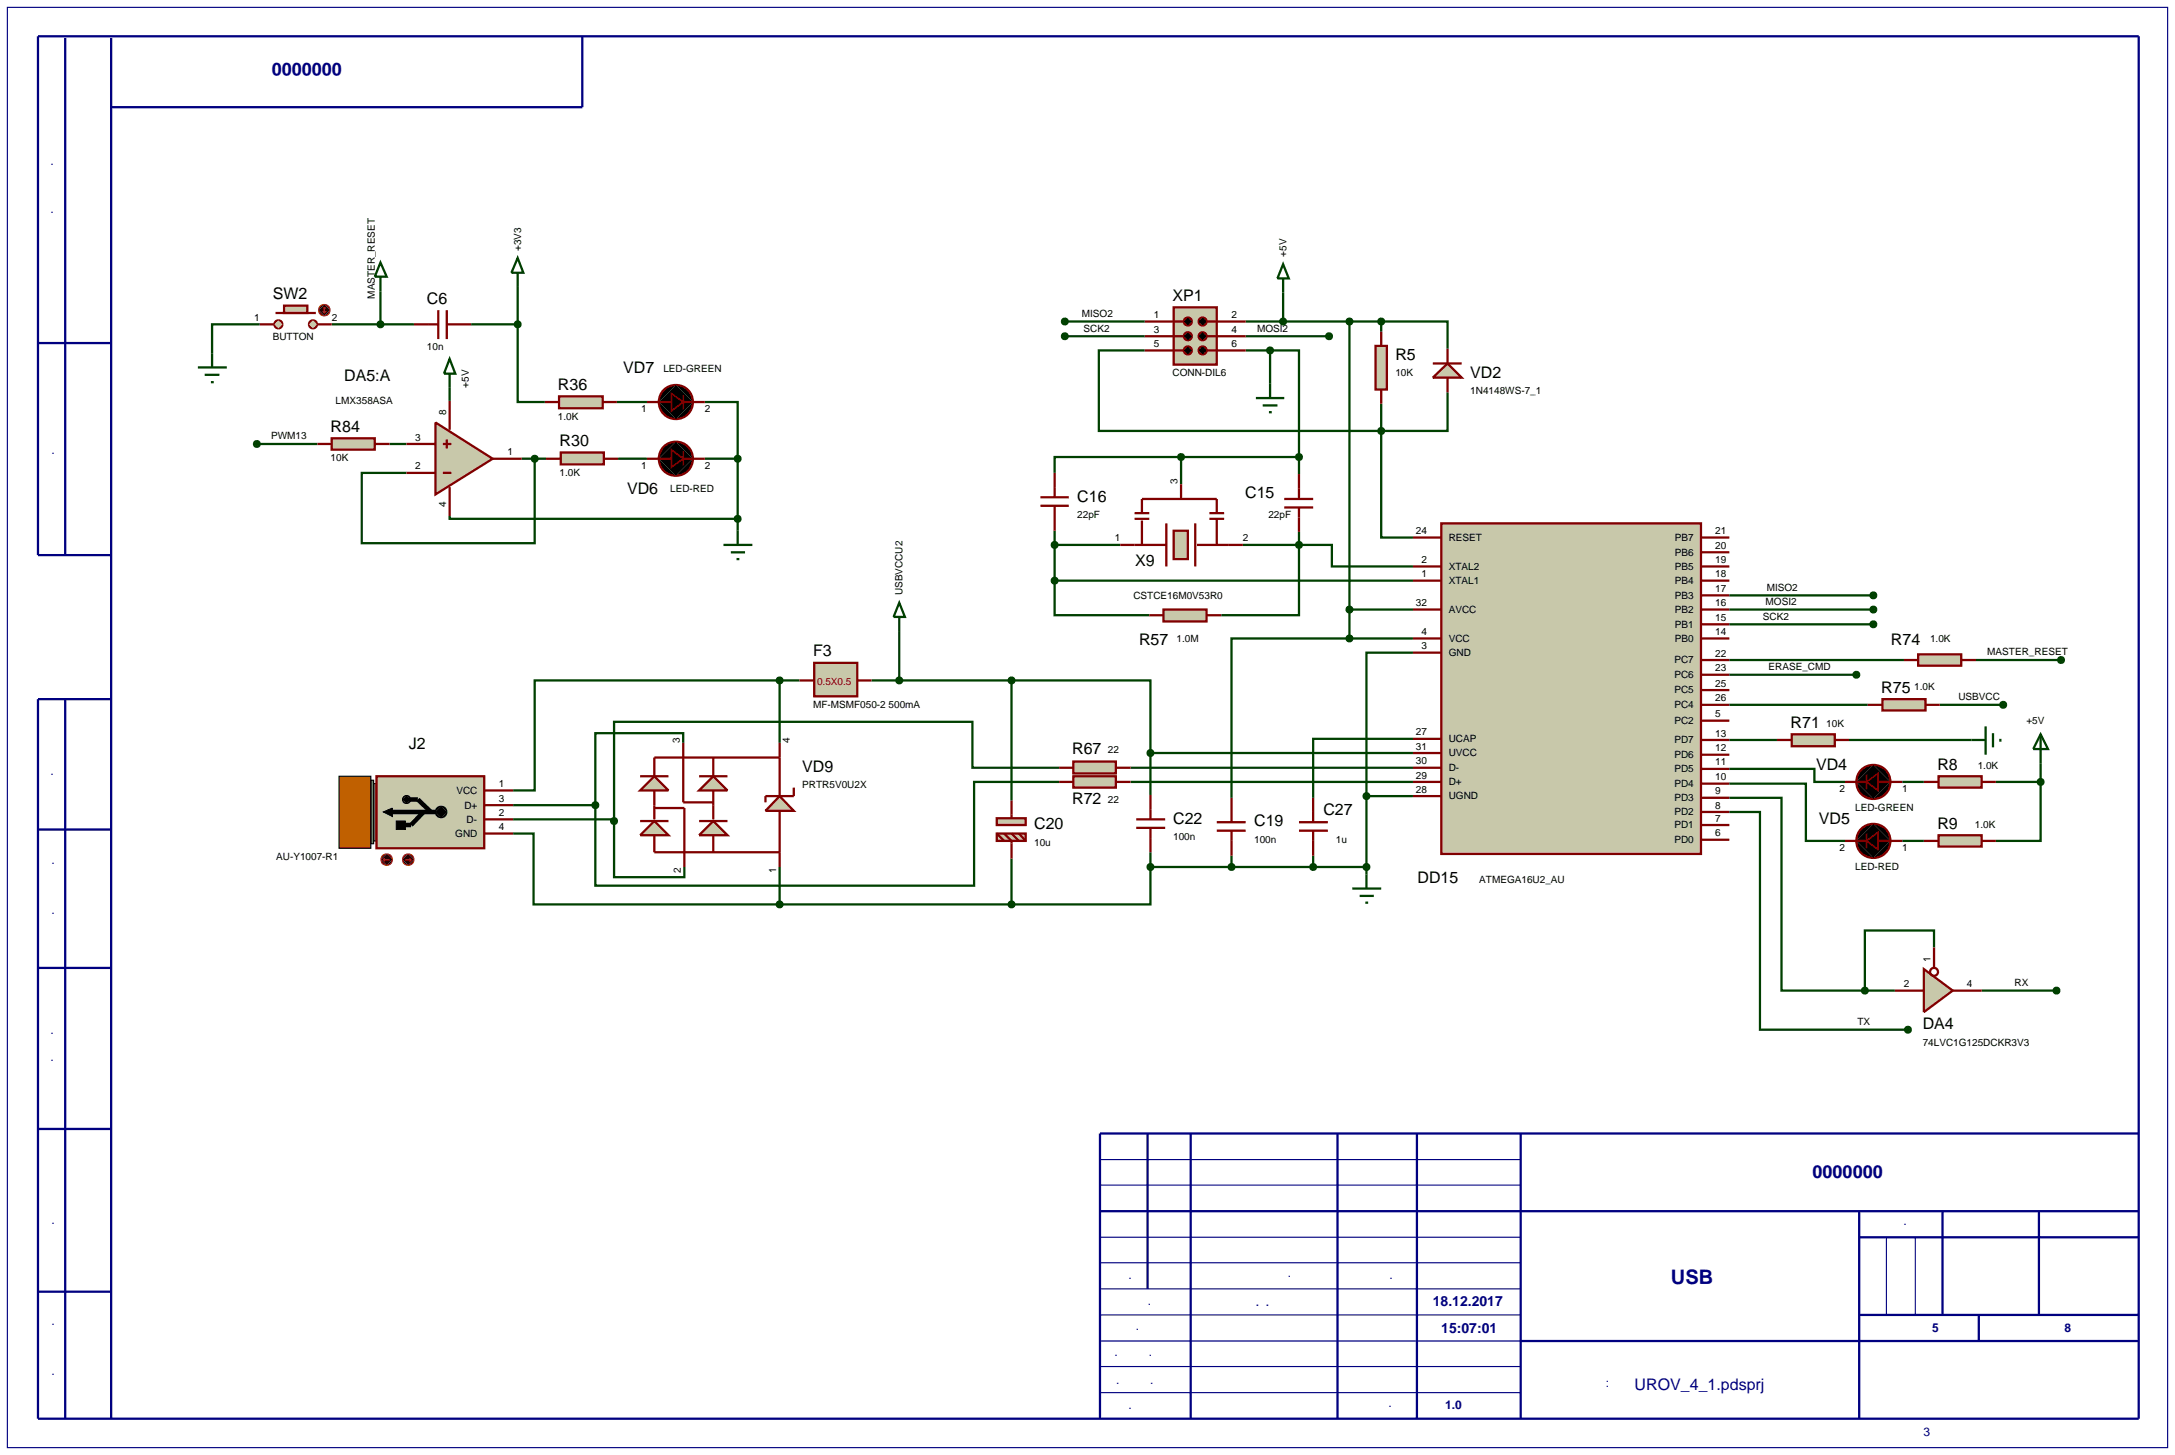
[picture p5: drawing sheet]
<svg xmlns="http://www.w3.org/2000/svg" width="384mm" height="257mm" viewBox="0 0 384 257" stroke-linecap="round" stroke-linejoin="round" font-family="sans-serif">
<path d="M1.3 1.3h381v254h-381zM194 218.2h74.2M194 209h74.2M194 204.5h74.2M332.7 218.2v13.7M337.8 218.2v13.7M194 222.7h74.2M194 231.9h74.2M194 236.5h74.2M194 227.3h74.2M194 241h74.2M194 245.6h74.2" fill="none" stroke="#000080" stroke-width=".2"/>
<g fill="none" stroke="#000080" stroke-width=".4">
<path d="M11.5 6.7v91.2M19.6 6.7v243.5M102.7 6.4v12.5h-83.1M6.7 60.5h12.9M19.6 97.9h-12.9v-91.5h370.5v243.8h-370.5v-126.9h12.9M11.5 123.3v126.9M6.7 146.3h12.9M6.7 170.7h12.9M6.7 199.1h12.9M202.4 199.9v27.4M210 199.9v50.3M235.9 199.9v50.3"/>
<path d="M249.9 199.9v50.3M268.2 199.9v50.3M377.2 199.9h-183.2v50.3M194 213.6h183.2M327.9 213.6v36.6M327.9 218.2h49.3M342.6 213.6v18.3M359.6 213.6v18.3M6.7 227.8h12.9M268.2 236.5h109M327.9 231.9h49.3M349 231.9v4.6"/>
</g>
<g fill="none" stroke="#004000" stroke-width=".4">
<path d="M45.8 57.2h-8.4v5.1M58.5 57.2h14.5M67.1 51.4v5.8M83.1 57.2h8.2M91.3 57.2v13.7h4.8M91.3 50.6v6.6M187.8 56.7h14.1M187.8 59.3h14.1M219.7 56.7h23.9M219.7 59.3h14.7M226.3 51.6v5.1M238 56.7v55.9"/>
<path d="M243.6 56.7h11.7v4.8M243.6 56.7v1.8M45.3 78.3h10.7M68.7 78.3h3M79.3 68.4v2.3M108.8 70.9h5.3M124.3 70.9h5.8v10M201.9 61.8h-8.1v14.2h49.8M219.7 61.8h4.3M224 61.8h5.1v18.8M224 61.8v5.8M243.6 76v18.8h5.6"/>
<path d="M243.6 71.2v4.8M255.3 69.2v6.8h-11.7M79.3 91v.5h50.8M92 80.9h4.3M94.3 80.9v14.9h-30.5v-12.4h7.9M109 80.9h5.1M124.3 80.9h5.8M130.1 80.9v12.7M186 96.1h11.6M186 93.6v8.8M208.3 80.6h-22.3v2.8M208.3 80.6h20.8"/>
<path d="M208.3 80.6v4.8M219.2 96.1h9.9M229.1 96.1v12.4h-13.7M229.1 96.1h5.8v3.8h14.3M229.1 80.6v3M229.1 93.8v2.3M137.5 120h-43.2v19.4h-3.8M137.5 120h3.5M137.5 120v11M153.7 120h24.7M158.6 111.3v8.7M178.4 120h24.5v12.8"/>
<path d="M178.4 120v21.2M186 102.4v6.1h16.7M186 102.4h63.2M238 112.6h-20.8v28.1M238 107.5h11.2M238 112.6h11.2M249.2 115.1h-8.2v25.3M305 116.4h30.8M305 119h22.4M305 105h25.4M305 107.5h25.4M305 110.1h25.4"/>
<path d="M348.5 116.4h15M120.5 131v-1.7h-15.5v12.7M186.8 135.4h-15.3v-8.1h-63.2v17.5M186.8 137.9h-15v18.3h-66.8v-14.2M199.4 137.9h49.8M199.4 135.4h49.8M202.9 132.8v7.4M202.9 132.8h46.3M249.2 130.3h-17.6v10.4M305 135.6h15v2.3h5.4M305 138.2h13.5v10.1h6.9M305 124.3h24.4"/>
<path d="M305 130.5h8.4M326.1 130.5h21.6M335.5 137.9h3.8M342.1 124.3h11.2M352 137.9h7.9M359.9 137.9v10.4h-7.9M359.9 134.6v3.3M90.5 147h3.6v12.5h43.4M90.5 144.5h17.3v.3h.5M90.5 142h14.5M108.3 144.8v9.9h12.4v-1.8M137.5 152.9v6.6"/>
<path d="M137.5 159.5h40.9M178.4 151.4v8.1M202.9 152.9v6.6h-24.5M202.9 152.9h38.1M202.9 150.3v2.6M217.2 150.9v2M231.6 150.9v2M241 140.4v13.8M241 140.4h8.2M305 140.7h9.2v34h14.7M305 143.2h5.4v38.4h26.1M335.5 148.3h3.8"/>
<path d="M328.9 174.7h5.3M341.1 167.1v-3h-12.2v10.6M349.5 174.7h13.2"/>
</g>
<g fill="#c8c8aa" stroke="#800000" stroke-width=".4">
<path d="M54.7 56.7l.5-.2-.7 .7zM55.2 56.5a.68 .68 0 0 1 .7 .7zM55.2 57.9l.7-.7a.68 .68 0 0 1-.7 .7zM54.5 57.2l.7 .7a.68 .68 0 0 1-.7-.7z"/>
<path d="M48.6 56.7l.5-.2-.7 .7zM49.1 56.5a.68 .68 0 0 1 .7 .7zM49.8 57.2a.68 .68 0 0 1-.7 .7zM48.4 57.2l.7 .7a.68 .68 0 0 1-.7-.7z"/>
</g>
<g fill="#c8c8aa">
<path d="M55.2 56.5l.7 .7-.7 .7-.7-.7z"/>
<path d="M49.1 56.5l.7 .7-.7 .7-.7-.7z"/>
</g>
<path d="M48.6 55.2h7.1" fill="none" stroke="#800000" stroke-width=".4"/>
<path d="M50.1 53.9h4.1v1.3h-4.1z" fill="#c8c8aa" stroke="#800000" stroke-width=".4"/>
<path d="M45.8 57.2h2.5M56 57.2h2.5" fill="none" stroke="#800000" stroke-width=".4"/>
<path d="M56.5 54l.7-.3-1 1zM57.2 53.7a.94 .94 0 0 1 1 1zM58.2 54.7a.94 .94 0 0 1-1 1zM56.2 54.7l1 1a.94 .94 0 0 1-1-1z" fill="#400000" stroke="#f00" stroke-width=".2"/>
<path d="M57.2 53.7l1 1-1 1-1-1z" fill="#400000"/>
<path d="M57 54.9l.2 .3M57.2 54.2v1M57.2 54.2l-.2 .2M57.2 54.2l.3 .2M57.5 54.9l-.3 .3" fill="none" stroke="#f00" stroke-width=".2"/>
<path d="M67.1 46.3l1.1 2.5h-2.1zM67.1 48.8v2.6" fill="none" stroke="#004000" stroke-width=".4"/>
<path d="M73 57.2h4.3M77.3 54.7v5.1M78.8 54.7v5.1M78.8 57.2h4.3" fill="none" stroke="#800000" stroke-width=".4"/>
<path d="M98.9 79.8h7.6v2.1h-7.6z" fill="#c8c8aa" stroke="#800000" stroke-width=".4"/>
<path d="M96.3 80.9h2.6M106.5 80.9h2.5" fill="none" stroke="#800000" stroke-width=".4"/>
<path d="M98.6 69.9h7.7v2.1h-7.7z" fill="#c8c8aa" stroke="#800000" stroke-width=".4"/>
<path d="M96.1 70.9h2.5M106.3 70.9h2.5M114.1 70.9h4.3M120.5 70.9h3.8M114.1 80.9h4.3M120.5 80.9h3.8" fill="none" stroke="#800000" stroke-width=".4"/>
<path d="M127.6 96.1h5.1M128.9 97.4h2.5M129.9 98.6h.5M130.1 93.6v2.5" fill="none" stroke="#004000" stroke-width=".4"/>
<g fill="#000" stroke="#800000" stroke-width=".4">
<path d="M116.8 69a2.97 2.97 0 0 1 2.4-1.1l-3 3 .1-.7zM119.2 67.9a2.95 2.95 0 0 1 3 3zM119.2 73.9l3-3a2.95 2.95 0 0 1-3 3zM116.2 70.9l3 3a2.95 2.95 0 0 1-3-3z"/>
<path d="M116.8 79a2.97 2.97 0 0 1 2.4-1.1l-3 3 .1-.7zM119.2 77.9a2.95 2.95 0 0 1 3 3zM122.2 80.9a2.95 2.95 0 0 1-3 3zM116.2 80.9l3 3a2.95 2.95 0 0 1-3-3z"/>
</g>
<path d="M116.2 70.9l3-3 3 3-3 3zM116.2 80.9l3-3 3 3-3 3z" fill="#000"/>
<path d="M120.5 69.7v2.5M120.5 79.6v2.5" fill="none" stroke="#800000" stroke-width=".3"/>
<path d="M118.4 69.4l2.1 1.5-2.1 1.6zM118.4 79.3l2.1 1.6-2.1 1.5z" fill="#000" stroke="#800000" stroke-width=".3"/>
<path d="M129.8 80.5l.3-.1-.5 .5zM130.1 80.4l.3 .1 .2 .4zM130.1 81.4l.5-.5-.2 .4zM129.6 80.9l.5 .5-.4-.2z" fill="#004000" stroke="#004000" stroke-width=".4"/>
<path d="M130.1 80.4l.5 .5-.5 .5-.5-.5z" fill="#004000"/>
<path d="M91.3 45.5l1 2.6h-2.1zM91.3 48.1v2.5" fill="none" stroke="#004000" stroke-width=".4"/>
<path d="M91 56.8l.3-.1-.5 .5zM91.3 56.7l.3 .1 .2 .4zM91.8 57.2l-.2 .4-.3 .1zM90.8 57.2l.5 .5-.4-.2z" fill="#004000" stroke="#004000" stroke-width=".4"/>
<path d="M91.3 56.7l.5 .5-.5 .5-.5-.5z" fill="#004000"/>
<path d="M58.5 77.3h7.6v2h-7.6z" fill="#c8c8aa" stroke="#800000" stroke-width=".4"/>
<path d="M56 78.3h2.5M66.1 78.3h2.6" fill="none" stroke="#800000" stroke-width=".4"/>
<path d="M45 77.9l.3-.1-.5 .5zM45.3 77.8l.4 .2 .1 .3zM45.3 78.8l.5-.5-.2 .4zM44.8 78.3l.5 .5-.4-.2z" fill="#004000" stroke="#004000" stroke-width=".4"/>
<path d="M45.3 77.8l.5 .5-.5 .5-.5-.5z" fill="#004000"/>
<path d="M200.4 146h5.1M200.4 144.5h5.1M202.9 140.2v4.3M202.9 146v4.3" fill="none" stroke="#800000" stroke-width=".4"/>
<path d="M207 54.2h7.6v10.1h-7.6z" fill="#c8c8aa" stroke="#800000" stroke-width=".4"/>
<path d="M201.9 56.7h6.9M201.9 59.3h6.9M212.8 56.7h6.9M212.8 59.3h6.9M201.9 61.8h6.9M212.8 61.8h6.9" fill="none" stroke="#800000" stroke-width=".4"/>
<g fill="#000" stroke="#800000" stroke-width=".4">
<path d="M209 56.2l.5-.2-.7 .7zM209.5 56a.68 .68 0 0 1 .7 .7zM209.5 57.4l.7-.7a.68 .68 0 0 1-.7 .7zM208.8 56.7l.7 .7a.68 .68 0 0 1-.7-.7z"/>
<path d="M209 58.8l.5-.2-.7 .7zM209.5 58.6a.68 .68 0 0 1 .7 .7zM209.5 60l.7-.7a.68 .68 0 0 1-.7 .7zM208.8 59.3l.7 .7a.68 .68 0 0 1-.7-.7z"/>
<path d="M211.6 56.2l.5-.2-.7 .7zM212.1 56a.68 .68 0 0 1 .7 .7zM212.8 56.7a.68 .68 0 0 1-.7 .7zM211.4 56.7l.7 .7a.68 .68 0 0 1-.7-.7z"/>
<path d="M211.6 58.8l.5-.2-.7 .7zM212.1 58.6a.68 .68 0 0 1 .7 .7zM212.8 59.3a.68 .68 0 0 1-.7 .7zM211.4 59.3l.7 .7a.68 .68 0 0 1-.7-.7z"/>
<path d="M209 61.3l.5-.2-.7 .7zM209.5 61.1a.68 .68 0 0 1 .7 .7zM209.5 62.5l.7-.7a.68 .68 0 0 1-.7 .7zM208.8 61.8l.7 .7a.68 .68 0 0 1-.7-.7z"/>
<path d="M211.6 61.3l.5-.2-.7 .7zM212.1 61.1a.68 .68 0 0 1 .7 .7zM212.1 62.5l.7-.7a.68 .68 0 0 1-.7 .7zM211.4 61.8l.7 .7a.68 .68 0 0 1-.7-.7z"/>
</g>
<path d="M209.5 56l.7 .7-.7 .7-.7-.7zM209.5 58.6l.7 .7-.7 .7-.7-.7zM211.4 56.7l.7-.7 .7 .7-.7 .7zM211.4 59.3l.7-.7 .7 .7-.7 .7zM208.8 61.8l.7-.7 .7 .7-.7 .7zM211.4 61.8l.7-.7 .7 .7-.7 .7z" fill="#000"/>
<path d="M187.5 56.3l.3-.1-.5 .5zM187.8 56.2l.3 .1 .2 .4zM188.3 56.7l-.1 .3-.4 .2zM187.3 56.7l.5 .5-.4-.2z" fill="#004000" stroke="#004000" stroke-width=".4"/>
<path d="M187.3 56.7l.5-.5 .5 .5-.5 .5z" fill="#004000"/>
<path d="M187.5 58.9l.3-.1-.5 .5zM187.8 58.8l.3 .1 .2 .4zM188.3 59.3l-.2 .4-.3 .1zM187.3 59.3l.5 .5-.4-.2z" fill="#004000" stroke="#004000" stroke-width=".4"/>
<path d="M187.3 59.3l.5-.5 .5 .5-.5 .5z" fill="#004000"/>
<path d="M234.1 58.9l.3-.1-.5 .5zM234.4 58.8l.3 .1 .2 .4zM234.9 59.3l-.1 .3-.4 .2zM233.9 59.3l.5 .5-.4-.2z" fill="#004000" stroke="#004000" stroke-width=".4"/>
<path d="M233.9 59.3l.5-.5 .5 .5-.5 .5z" fill="#004000"/>
<path d="M226.3 46.6l1 2.5h-2zM226.3 49.1v2.5M221.5 70.2h5M222.7 71.5h2.6M223.8 72.7h.5M224 67.6v2.6" fill="none" stroke="#004000" stroke-width=".4"/>
<path d="M189.3 134.3h7.5v2.1h-7.5z" fill="#c8c8aa" stroke="#800000" stroke-width=".4"/>
<path d="M186.8 135.4h2.5M196.8 135.4h2.6" fill="none" stroke="#800000" stroke-width=".4"/>
<path d="M189.3 136.9h7.5v2h-7.5z" fill="#c8c8aa" stroke="#800000" stroke-width=".4"/>
<path d="M183.5 89.2h5M183.5 87.7h5M186 83.4v4.3M186 89.2v4.4M226.5 89.5h5.1M226.5 88h5.1M229.1 83.6v4.4M229.1 89.5v4.3M186.8 137.9h2.5M196.8 137.9h2.6" fill="none" stroke="#800000" stroke-width=".4"/>
<path d="M205.2 107.5h7.6v2.1h-7.6z" fill="#c8c8aa" stroke="#800000" stroke-width=".4"/>
<path d="M202.7 108.5h2.5M212.8 108.5h2.6" fill="none" stroke="#800000" stroke-width=".4"/>
<path d="M242.6 61h2v7.7h-2z" fill="#c8c8aa" stroke="#800000" stroke-width=".4"/>
<path d="M243.6 58.5v2.5M243.6 68.7v2.5" fill="none" stroke="#800000" stroke-width=".4"/>
<path d="M225.9 56.4l.4-.2-.5 .5zM226.3 56.2l.3 .1 .2 .4zM226.3 57.2l.5-.5-.1 .3zM225.8 56.7l.5 .5-.4-.2z" fill="#004000" stroke="#004000" stroke-width=".4"/>
<path d="M225.8 56.7l.5-.5 .5 .5-.5 .5z" fill="#004000"/>
<path d="M252.7 66.6l2.6-2.5 2.5 2.5z" fill="#c8c8aa" stroke="#800000" stroke-width=".4"/>
<path d="M252.7 64.1h5.1M255.3 61.5v2.6M255.3 66.6v2.6" fill="none" stroke="#800000" stroke-width=".4"/>
<path d="M243.2 56.4l.4-.2-.5 .5zM243.6 56.2l.3 .1 .2 .4zM244.1 56.7l-.1 .3-.4 .2zM243.1 56.7l.5 .5-.4-.2z" fill="#004000" stroke="#004000" stroke-width=".4"/>
<path d="M243.1 56.7l.5-.5 .5 .5-.5 .5z" fill="#004000"/>
<path d="M243.2 75.7l.4-.2-.5 .5zM243.6 75.5l.4 .2 .1 .3zM244.1 76l-.1 .3-.4 .2zM243.1 76l.5 .5-.3-.1z" fill="#004000" stroke="#004000" stroke-width=".4"/>
<path d="M243.1 76l.5-.5 .5 .5-.5 .5z" fill="#004000"/>
<path d="M228.7 80.3l.4-.2-.5 .5zM229.1 80.1l.3 .1 .2 .4zM229.1 81.1l.5-.5-.1 .3zM228.6 80.6l.5 .5-.4-.2z" fill="#004000" stroke="#004000" stroke-width=".4"/>
<path d="M228.6 80.6l.5-.5 .5 .5-.5 .5z" fill="#004000"/>
<path d="M223.6 61.5l.4-.2-.5 .5zM224 61.3l.3 .1 .2 .4zM224.5 61.8l-.1 .3-.4 .2zM223.5 61.8l.5 .5-.3-.1z" fill="#004000" stroke="#004000" stroke-width=".4"/>
<path d="M223.5 61.8l.5-.5 .5 .5-.5 .5z" fill="#004000"/>
<path d="M237.6 56.4l.4-.2-.5 .5zM238 56.2l.3 .1 .2 .4zM238.5 56.7l-.1 .3-.4 .2zM237.5 56.7l.5 .5-.4-.2z" fill="#004000" stroke="#004000" stroke-width=".4"/>
<path d="M237.5 56.7l.5-.5 .5 .5-.5 .5z" fill="#004000"/>
<path d="M237.6 107.2l.4-.2-.5 .5zM238 107l.4 .2 .1 .3zM238.5 107.5l-.1 .3-.4 .2zM237.5 107.5l.5 .5-.3-.1z" fill="#004000" stroke="#004000" stroke-width=".4"/>
<path d="M237.5 107.5l.5-.5 .5 .5-.5 .5z" fill="#004000"/>
<path d="M238.5 156.7h5.1M239.8 158h2.5M240.8 159.2h.5M241 154.2v2.5" fill="none" stroke="#004000" stroke-width=".4"/>
<path d="M240.6 140.1l.4-.2-.5 .5zM241 139.9l.4 .2 .1 .3zM241.5 140.4l-.1 .3-.4 .2zM240.5 140.4l.5 .5-.4-.2z" fill="#004000" stroke="#004000" stroke-width=".4"/>
<path d="M240.5 140.4l.5-.5 .5 .5-.5 .5z" fill="#004000"/>
<path d="M327.1 118.6l.3-.1-.5 .5zM327.4 118.5l.4 .2 .1 .3zM327.9 119l-.2 .4-.3 .1zM326.9 119l.5 .5-.4-.2z" fill="#004000" stroke="#004000" stroke-width=".4"/>
<path d="M327.4 118.5l.5 .5-.5 .5-.5-.5z" fill="#004000"/>
<path d="M332 123.3h7.6v2h-7.6z" fill="#c8c8aa" stroke="#800000" stroke-width=".4"/>
<path d="M329.4 124.3h2.6M339.6 124.3h2.5" fill="none" stroke="#800000" stroke-width=".4"/>
<path d="M316 129.5h7.6v2.1h-7.6z" fill="#c8c8aa" stroke="#800000" stroke-width=".4"/>
<path d="M313.4 130.5h2.6M323.6 130.5h2.5" fill="none" stroke="#800000" stroke-width=".4"/>
<path d="M341.9 136.9h7.6v2h-7.6z" fill="#c8c8aa" stroke="#800000" stroke-width=".4"/>
<path d="M339.3 137.9h2.6M349.5 137.9h2.5" fill="none" stroke="#800000" stroke-width=".4"/>
<path d="M341.9 147.3h7.6v2h-7.6z" fill="#c8c8aa" stroke="#800000" stroke-width=".4"/>
<path d="M339.3 148.3h2.6M349.5 148.3h2.5" fill="none" stroke="#800000" stroke-width=".4"/>
<path d="M353 123.9l.3-.1-.5 .5zM353.3 123.8l.3 .1 .2 .4zM353.3 124.8l.5-.5-.2 .4zM352.8 124.3l.5 .5-.4-.2z" fill="#004000" stroke="#004000" stroke-width=".4"/>
<path d="M353.3 123.8l.5 .5-.5 .5-.5-.5z" fill="#004000"/>
<g fill="#000" stroke="#800000" stroke-width=".4">
<path d="M328.5 135.5l1.2-.5 .7-.1-3 3a2.97 2.97 0 0 1 1.1-2.4zM330.4 134.9a2.95 2.95 0 0 1 3 3zM330.4 140.9l3-3a2.95 2.95 0 0 1-3 3zM327.4 137.9l3 3a2.95 2.95 0 0 1-3-3z"/>
<path d="M328 146.4a2.97 2.97 0 0 1 2.4-1.1l-3 3 .1-.7zM330.4 145.3a2.95 2.95 0 0 1 3 3zM333.4 148.3a2.95 2.95 0 0 1-3 3zM327.4 148.3l3 3a2.95 2.95 0 0 1-3-3z"/>
</g>
<path d="M327.4 137.9l3-3 3 3-3 3zM327.4 148.3l3-3 3 3-3 3z" fill="#000"/>
<path d="M329.2 136.6v2.6M329.2 147v2.6" fill="none" stroke="#800000" stroke-width=".3"/>
<path d="M325.4 137.9h3.8M331.2 137.9h4.3M325.4 148.3h3.8M331.2 148.3h4.3" fill="none" stroke="#800000" stroke-width=".4"/>
<path d="M329.2 137.9l2-1.5v3zM329.2 148.3l2-1.5v3z" fill="#000" stroke="#800000" stroke-width=".3"/>
<path d="M347.7 130.5h2.5M350.2 128.1v5M351.5 129.3v2.5M352.8 130.3v.5M359.9 129.5l1.3 2.6h-2.6zM359.9 129.5v5.1" fill="none" stroke="#004000" stroke-width=".4"/>
<path d="M359.6 137.5l.3-.1-.5 .5zM359.9 137.4l.4 .2 .1 .3zM360.4 137.9l-.1 .3-.4 .2zM359.4 137.9l.5 .5-.3-.1z" fill="#004000" stroke="#004000" stroke-width=".4"/>
<path d="M359.9 137.4l.5 .5-.5 .5-.5-.5z" fill="#004000"/>
<path d="M214.6 146.5h5.1M214.6 145h5.1M217.2 140.7v4.3M217.2 146.5v4.4M229.1 146.5h5.1M229.1 145h5.1M231.6 140.7v4.3M231.6 146.5v4.4" fill="none" stroke="#800000" stroke-width=".4"/>
<path d="M237.6 112.3l.4-.2-.5 .5zM238 112.1l.4 .2 .1 .3zM238.5 112.6l-.1 .3-.4 .2zM237.5 112.6l.5 .5-.3-.1z" fill="#004000" stroke="#004000" stroke-width=".4"/>
<path d="M237.5 112.6l.5-.5 .5 .5-.5 .5z" fill="#004000"/>
<path d="M240.6 152.6l.4-.2-.5 .5zM241 152.4l.4 .2 .1 .3zM241.5 152.9l-.1 .3-.4 .2zM240.5 152.9l.5 .5-.4-.2z" fill="#004000" stroke="#004000" stroke-width=".4"/>
<path d="M240.5 152.9l.5-.5 .5 .5-.5 .5z" fill="#004000"/>
<path d="M231.2 152.6l.4-.2-.5 .5zM231.6 152.4l.4 .2 .1 .3zM232.1 152.9l-.1 .3-.4 .2zM231.1 152.9l.5 .5-.4-.2z" fill="#004000" stroke="#004000" stroke-width=".4"/>
<path d="M231.1 152.9l.5-.5 .5 .5-.5 .5z" fill="#004000"/>
<path d="M338.3 115.4h7.6v2h-7.6z" fill="#c8c8aa" stroke="#800000" stroke-width=".4"/>
<path d="M335.8 116.4h2.5M345.9 116.4h2.6" fill="none" stroke="#800000" stroke-width=".4"/>
<path d="M363.1 116.1l.4-.2-.5 .5zM363.5 115.9l.4 .2 .1 .3zM363.5 116.9l.5-.5-.1 .3zM363 116.4l.5 .5-.3-.1z" fill="#004000" stroke="#004000" stroke-width=".4"/>
<path d="M363 116.4l.5-.5 .5 .5-.5 .5z" fill="#004000"/>
<path d="M336.2 181.2l.3-.1-.5 .5zM336.5 181.1l.4 .2 .1 .3zM336.5 182.1l.5-.5-.2 .4zM336 181.6l.5 .5-.4-.2z" fill="#004000" stroke="#004000" stroke-width=".4"/>
<path d="M336.5 181.1l.5 .5-.5 .5-.5-.5z" fill="#004000"/>
<path d="M362.4 174.3l.3-.1-.5 .5zM362.7 174.2l.4 .2 .1 .3zM363.2 174.7l-.1 .3-.4 .2zM362.2 174.7l.5 .5-.4-.2z" fill="#004000" stroke="#004000" stroke-width=".4"/>
<path d="M362.7 174.2l.5 .5-.5 .5-.5-.5z" fill="#004000"/>
<path d="M76.8 74.5l10.1 6.4-10.1 6.3z" fill="#c8c8aa" stroke="#800000" stroke-width=".4"/>
<path d="M71.7 78.3h5.1M78.1 78.3h1.5M78.8 77.5v1.6M79.3 70.7v5.1M71.7 83.4h5.1M78.1 83.4h1.5M79.3 85.9v5.1M86.9 80.9h5.1" fill="none" stroke="#800000" stroke-width=".4"/>
<path d="M94 80.5l.3-.1-.5 .5zM94.3 80.4l.4 .2 .1 .3zM94.8 80.9l-.1 .3-.4 .2zM93.8 80.9l.5 .5-.3-.1z" fill="#004000" stroke="#004000" stroke-width=".4"/>
<path d="M94.3 80.4l.5 .5-.5 .5-.5-.5z" fill="#004000"/>
<path d="M129.7 91.2l.4-.2-.5 .5zM130.1 91l.3 .1 .2 .4zM130.1 92l.5-.5-.2 .4zM129.6 91.5l.5 .5-.4-.2z" fill="#004000" stroke="#004000" stroke-width=".4"/>
<path d="M129.6 91.5l.5-.5 .5 .5-.5 .5z" fill="#004000"/>
<path d="M216.8 152.6l.4-.2-.5 .5zM217.2 152.4l.4 .2 .1 .3zM217.7 152.9l-.1 .3-.4 .2zM216.7 152.9l.5 .5-.4-.2z" fill="#004000" stroke="#004000" stroke-width=".4"/>
<path d="M216.7 152.9l.5-.5 .5 .5-.5 .5z" fill="#004000"/>
<path d="M202.5 152.6l.4-.2-.5 .5zM202.9 152.4l.4 .2 .1 .3zM203.4 152.9l-.1 .3-.4 .2zM202.4 152.9l.5 .5-.4-.2z" fill="#004000" stroke="#004000" stroke-width=".4"/>
<path d="M202.4 152.9l.5-.5 .5 .5-.5 .5z" fill="#004000"/>
<path d="M202.5 132.5l.4-.2-.5 .5zM202.9 132.3l.4 .2 .1 .3zM203.4 132.8l-.1 .3-.4 .2zM202.4 132.8l.5 .5-.3-.1z" fill="#004000" stroke="#004000" stroke-width=".4"/>
<path d="M202.4 132.8l.5-.5 .5 .5-.5 .5z" fill="#004000"/>
<path d="M66.7 56.9l.4-.2-.5 .5zM67.1 56.7l.4 .2 .1 .3zM67.6 57.2l-.1 .3-.4 .2zM66.6 57.2l.5 .5-.3-.1z" fill="#004000" stroke="#004000" stroke-width=".4"/>
<path d="M66.6 57.2l.5-.5 .5 .5-.5 .5z" fill="#004000"/>
<path d="M34.9 64.8h5.1M36.1 66.1h2.6M37.2 67.4h.5M37.4 62.3v2.5" fill="none" stroke="#004000" stroke-width=".4"/>
<path d="M205.7 92.3v7.6M210.8 92.3v7.6" fill="none" stroke="#800000" stroke-width=".4"/>
<path d="M207 93.6h2.5v5h-2.5z" fill="#c8c8aa" stroke="#800000" stroke-width=".4"/>
<path d="M197.6 96.1h8.1M200.1 91.5h2.6M200.1 90.5h2.6M201.4 90.5v-2.5h13.2v2.5M201.4 91.8v4.3M208.3 85.4v2.6M211.1 96.1h8.1M213.3 91.5h2.6M213.3 90.5h2.6M214.6 91.5v4.6" fill="none" stroke="#800000" stroke-width=".4"/>
<path d="M228.7 95.8l.4-.2-.5 .5zM229.1 95.6l.3 .1 .2 .4zM229.1 96.6l.5-.5-.1 .3zM228.6 96.1l.5 .5-.4-.2z" fill="#004000" stroke="#004000" stroke-width=".4"/>
<path d="M228.6 96.1l.5-.5 .5 .5-.5 .5z" fill="#004000"/>
<path d="M185.7 95.7l.3-.1-.5 .5zM186 95.6l.4 .2 .1 .3zM186.5 96.1l-.1 .3-.4 .2zM185.5 96.1l.5 .5-.4-.2z" fill="#004000" stroke="#004000" stroke-width=".4"/>
<path d="M185.5 96.1l.5-.5 .5 .5-.5 .5z" fill="#004000"/>
<path d="M207.9 80.3l.4-.2-.5 .5zM208.3 80.1l.3 .1 .2 .4zM208.8 80.6l-.1 .3-.4 .2zM207.8 80.6l.5 .5-.4-.2z" fill="#004000" stroke="#004000" stroke-width=".4"/>
<path d="M207.8 80.6l.5-.5 .5 .5-.5 .5z" fill="#004000"/>
<path d="M185.7 102l.3-.1-.5 .5zM186 101.9l.4 .2 .1 .3zM186.5 102.4l-.1 .3-.4 .2zM185.5 102.4l.5 .5-.3-.1z" fill="#004000" stroke="#004000" stroke-width=".4"/>
<path d="M186 101.9l.5 .5-.5 .5-.5-.5z" fill="#004000"/>
<path d="M330.1 104.6l.3-.1-.5 .5zM330.4 104.5l.4 .2 .1 .3zM330.4 105.5l.5-.5-.1 .3zM329.9 105l.5 .5-.3-.1z" fill="#004000" stroke="#004000" stroke-width=".4"/>
<path d="M330.4 104.5l.5 .5-.5 .5-.5-.5z" fill="#004000"/>
<path d="M330.1 107.1l.3-.1-.5 .5zM330.4 107l.4 .2 .1 .3zM330.9 107.5l-.1 .3-.4 .2zM329.9 107.5l.5 .5-.4-.2z" fill="#004000" stroke="#004000" stroke-width=".4"/>
<path d="M329.9 107.5l.5-.5 .5 .5-.5 .5z" fill="#004000"/>
<path d="M330.1 109.7l.3-.1-.5 .5zM330.4 109.6l.4 .2 .1 .3zM330.9 110.1l-.1 .3-.4 .2zM329.9 110.1l.5 .5-.4-.2z" fill="#004000" stroke="#004000" stroke-width=".4"/>
<path d="M330.4 109.6l.5 .5-.5 .5-.5-.5z" fill="#004000"/>
<path d="M339.3 170.9l5.1 3.8-5.1 3.8z" fill="#c8c8aa" stroke="#800000" stroke-width=".4"/>
<g fill="none" stroke="#800000" stroke-width=".4">
<path d="M334.2 174.7h5.1M341.1 167.1v3.6M344.4 174.7h5.1"/>
<circle cx="341.1" cy="171.4" r=".7"/>
</g>
<path d="M328.6 174.3l.3-.1-.5 .5zM328.9 174.2l.4 .2 .1 .3zM329.4 174.7l-.1 .3-.4 .2zM328.4 174.7l.5 .5-.4-.2z" fill="#004000" stroke="#004000" stroke-width=".4"/>
<path d="M328.9 174.2l.5 .5-.5 .5-.5-.5z" fill="#004000"/>
<path d="M254.2 92.3h45.8v58.3h-45.8z" fill="#c8c8aa" stroke="#800000" stroke-width=".4"/>
<g fill="none" stroke="#800000" stroke-width=".4">
<path d="M249.2 94.8h5M249.2 99.9h5M300 94.8h5M300 99.9h5M300 97.4h5M249.2 102.4h5M249.2 107.5h5M249.2 112.6h5M249.2 115.1h5M300 102.4h5M300 116.4h5M300 119h5"/>
<path d="M300 105h5M300 107.5h5M300 110.1h5M300 112.6h5M249.2 130.3h5M249.2 132.8h5M249.2 135.4h5M249.2 137.9h5M300 130.5h5M300 133.1h5M300 135.6h5M300 138.2h5"/>
<path d="M300 121.7h5M300 124.3h5M300 127.1h5M249.2 140.4h5M300 140.7h5M300 143.2h5M300 145.5h5M300 148.1h5"/>
</g>
<path d="M143.6 116.9h7.6v5.9h-7.6z" fill="#c8c8aa" stroke="#800000" stroke-width=".4"/>
<path d="M141 120h2.6M151.2 120h2.5" fill="none" stroke="#800000" stroke-width=".4"/>
<path d="M112.9 147.3l2.5-2.5 2.5 2.5z" fill="#c8c8aa" stroke="#800000" stroke-width=".4"/>
<path d="M112.9 144.8h5" fill="none" stroke="#800000" stroke-width=".4"/>
<path d="M112.9 139.4l2.5-2.5 2.5 2.5z" fill="#c8c8aa" stroke="#800000" stroke-width=".4"/>
<path d="M112.9 136.9h5M115.4 139.4v5.1" fill="none" stroke="#800000" stroke-width=".4"/>
<path d="M137.5 140.4l2.5 2.6h-5z" fill="#c8c8aa" stroke="#800000" stroke-width=".4"/>
<path d="M137.5 133.6v6.8M140 138.9v1.5h-5v1.1M137.5 143v2.5" fill="none" stroke="#800000" stroke-width=".4"/>
<path d="M125.8 144.8l2.5 2.5h-5z" fill="#c8c8aa" stroke="#800000" stroke-width=".4"/>
<path d="M123.3 144.8h5" fill="none" stroke="#800000" stroke-width=".4"/>
<path d="M125.8 136.9l2.5 2.5h-5z" fill="#c8c8aa" stroke="#800000" stroke-width=".4"/>
<path d="M120.5 131v10.5h5.3M123.3 136.9h5M125.8 133.6v3.3M125.8 139.4v5.1M137.5 131v2.6h-22.1v3.3M115.4 147.3v3h22.1M115.4 142.5h5.3v10.4M125.8 147.3v3M137.5 145.5v7.4" fill="none" stroke="#800000" stroke-width=".4"/>
<path d="M158.6 106.3l1 2.5h-2zM158.6 108.8v2.5" fill="none" stroke="#004000" stroke-width=".4"/>
<path d="M158.2 119.7l.4-.2-.5 .5zM158.6 119.5l.3 .1 .2 .4zM159.1 120l-.1 .3-.4 .2zM158.1 120l.5 .5-.4-.2z" fill="#004000" stroke="#004000" stroke-width=".4"/>
<path d="M158.1 120l.5-.5 .5 .5-.5 .5z" fill="#004000"/>
<g fill="#c8c8aa" stroke="#800000" stroke-width=".4">
<path d="M175.8 144.3h5.1v1.2h-5.1z"/>
<path d="M175.8 147h5.1v1.3h-5.1z"/>
</g>
<path d="M175.8 147l1.3 1.3M177.1 147l1.3 1.3v3.1M178.4 141.2v3.1M178.4 147l1.3 1.3M179.7 147l1.2 1.3" fill="none" stroke="#800000" stroke-width=".4"/>
<path d="M178 159.2l.4-.2-.5 .5zM178.4 159l.4 .2 .1 .3zM178.4 160l.5-.5-.2 .4zM177.9 159.5l.5 .5-.3-.1z" fill="#004000" stroke="#004000" stroke-width=".4"/>
<path d="M177.9 159.5l.5-.5 .5 .5-.5 .5z" fill="#004000"/>
<path d="M178 119.7l.4-.2-.5 .5zM178.4 119.5l.3 .1 .2 .4zM178.9 120l-.1 .3-.4 .2zM177.9 120l.5 .5-.4-.2z" fill="#004000" stroke="#004000" stroke-width=".4"/>
<path d="M177.9 120l.5-.5 .5 .5-.5 .5z" fill="#004000"/>
<path d="M79.3 63.3l1 2.6h-2zM79.3 65.9v2.5" fill="none" stroke="#004000" stroke-width=".4"/>
<g fill="#808080" stroke="#000" stroke-width=".2">
<path d="M65.4 138.2h1v10.1h-1z"/>
<path d="M65.4 137.6h.5v11.2h-.5z"/>
</g>
<path d="M59.8 136.9h5.6v12.7h-5.6z" fill="#c06000" stroke="#000" stroke-width=".2"/>
<path d="M66.4 136.9h19v12.7h-19z" fill="#c8c8aa" stroke="#800000" stroke-width=".4"/>
<g fill="#000" stroke="#000" stroke-width=".2">
<path d="M71.2 140.5l.5-.2-.7 .7zM71.7 140.3a.68 .68 0 0 1 .7 .7zM72.4 141a.68 .68 0 0 1-.7 .7zM71 141l.7 .7a.68 .68 0 0 1-.7-.7z"/>
<path d="M77.1 142.5l.7-.3-1 1zM77.8 142.2a.94 .94 0 0 1 1 1zM78.8 143.2a.94 .94 0 0 1-1 1zM76.8 143.2l1 1a.94 .94 0 0 1-1-1z"/>
</g>
<path d="M71 141l.7-.7 .7 .7-.7 .7zM76.8 143.2l1-1 1 1-1 1z" fill="#000"/>
<path d="M68.4 143.2h8.4M72 141h1.7l2.3 2.2M74.7 143.2l-2.2 2.3h-1.8" fill="none" stroke="#000" stroke-width=".8" stroke-linecap="butt"/>
<path d="M67.6 143.2l1.6-.7v1.5zM69.9 144.8h1.6v1.5h-1.6z" fill="#000" stroke="#000" stroke-width=".18"/>
<path d="M85.4 139.4h5.1M85.4 142h5.1M85.4 144.5h5.1M85.4 147h5.1" fill="none" stroke="#800000" stroke-width=".4"/>
<path d="M71.3 150.9l.7-.3-1 1zM72 150.6a.94 .94 0 0 1 1 1zM72 152.6l1-1a.94 .94 0 0 1-1 1zM71 151.6l1 1a.94 .94 0 0 1-1-1z" fill="#400000" stroke="#f00" stroke-width=".2"/>
<path d="M71 151.6l1-1 1 1-1 1z" fill="#400000"/>
<path d="M71.5 151.6h1M72.2 151.4l.3 .2M72.5 151.6l-.3 .3" fill="none" stroke="#f00" stroke-width=".2"/>
<path d="M67.5 150.9l.7-.3-1 1zM68.2 150.6a.94 .94 0 0 1 1 1zM69.2 151.6a.94 .94 0 0 1-1 1zM67.2 151.6l1 1a.94 .94 0 0 1-1-1z" fill="#400000" stroke="#f00" stroke-width=".2"/>
<path d="M67.2 151.6l1-1 1 1-1 1z" fill="#400000"/>
<path d="M67.6 151.6l.3 .3M67.6 151.6h1.1M67.9 151.4l-.3 .2" fill="none" stroke="#f00" stroke-width=".2"/>
<path d="M137.1 119.7l.4-.2-.5 .5zM137.5 119.5l.3 .1 .2 .4zM138 120l-.1 .3-.4 .2zM137 120l.5 .5-.3-.1z" fill="#004000" stroke="#004000" stroke-width=".4"/>
<path d="M137 120l.5-.5 .5 .5-.5 .5z" fill="#004000"/>
<path d="M137.1 159.2l.4-.2-.5 .5zM137.5 159l.3 .1 .2 .4zM138 159.5l-.2 .4-.3 .1zM137 159.5l.5 .5-.3-.1z" fill="#004000" stroke="#004000" stroke-width=".4"/>
<path d="M137 159.5l.5-.5 .5 .5-.5 .5z" fill="#004000"/>
<path d="M108 144.4l.3-.1-.5 .5zM108.3 144.3l.3 .1 .2 .4zM108.8 144.8l-.2 .4-.3 .1zM107.8 144.8l.5 .5-.3-.1z" fill="#004000" stroke="#004000" stroke-width=".4"/>
<path d="M108.3 144.3l.5 .5-.5 .5-.5-.5z" fill="#004000"/>
<path d="M104.7 141.6l.3-.1-.5 .5zM105 141.5l.4 .2 .1 .3zM105.5 142l-.1 .3-.4 .2zM104.5 142l.5 .5-.3-.1z" fill="#004000" stroke="#004000" stroke-width=".4"/>
<path d="M104.5 142l.5-.5 .5 .5-.5 .5z" fill="#004000"/>
<text font-size="3.5" fill="#000080" x="294.7" y="226.5">USB</text>
<g font-size="3.2" fill="#000080">
<text x="70.4" y="11.2" transform="rotate(-180 70.4 11.2)">ЯКШГ 0000000</text>
<text x="309.6" y="207.7">ЯКШГ 0000000</text>
</g>
<g font-size="2.8">
<text x="48.1" y="52.8">SW2</text>
<text x="75.3" y="53.6">C6</text>
<text x="206.8" y="53.1">XP1</text>
<text x="109.9" y="65.8">VD7</text>
<text x="246.1" y="63.6">R5</text>
<text x="60.7" y="67.3">DA5:A</text>
<text x="98.4" y="68.8">R36</text>
<text x="259.3" y="66.7">VD2</text>
<text x="58.3" y="76.2">R84</text>
<text x="98.7" y="78.7">R30</text>
<text x="110.6" y="87.1">VD6</text>
<text x="190" y="88.5">C16</text>
<text x="219.6" y="87.8">C15</text>
<text x="200.2" y="99.9">X9</text>
<text x="200.9" y="113.8">R57</text>
<text x="333.5" y="113.8">R74</text>
<text x="143.4" y="115.8">F3</text>
<text x="331.8" y="122.2">R75</text>
<text x="315.8" y="128.4">R71</text>
<text x="72.1" y="132.2">J2</text>
<text x="141.5" y="136.2">VD9</text>
<text x="189.1" y="133">R67</text>
<text x="320.3" y="135.8">VD4</text>
<text x="341.7" y="135.8">R8</text>
<text x="189.1" y="141.9">R72</text>
<text x="233.4" y="143.8">C27</text>
<text x="182.4" y="146.3">C20</text>
<text x="206.9" y="145.3">C22</text>
<text x="221.2" y="145.8">C19</text>
<text x="320.8" y="145.4">VD5</text>
<text x="341.7" y="146.2">R9</text>
<text x="250" y="155.8">DD15</text>
<text x="339.1" y="181.5">DA4</text>
</g>
<text font-size="2.8" fill="#000080" x="288.3" y="245.1">UROV_4_1.pdsprj</text>
<g font-size="2.5" fill="#000080">
<text x="252.7" y="230.3">18.12.2017</text>
<text x="254.2" y="235">15:07:01</text>
</g>
<g font-size="2.1" fill="#000080">
<text x="9.3" y="42.7" transform="rotate(-90 9.3 42.7)">Перв. примен.</text>
<text x="9.5" y="86.3" transform="rotate(-90 9.5 86.3)">Справ. №</text>
<text x="9.3" y="141.9" transform="rotate(-90 9.3 141.9)">Подп. и дата</text>
<text x="9.5" y="165.2" transform="rotate(-90 9.5 165.2)">Инв. № дубл.</text>
<text x="9.3" y="192.2" transform="rotate(-90 9.3 192.2)">Взам. инв. №</text>
<text x="9.5" y="221.1" transform="rotate(-90 9.5 221.1)">Подп. и дата</text>
<text x="332.2" y="216.1">Лит.</text>
<text x="195.1" y="225.5">Изм.</text>
<text x="218.4" y="225.2">№ докум.</text>
<text x="240" y="225.5">Подп.</text>
<text x="195.3" y="230.1">Разраб.</text>
<text x="195.3" y="234.6">Пров.</text>
<text x="195.3" y="239.2">Т.контр.</text>
<text x="340.8" y="234.9">5</text>
<text x="364.1" y="234.9">8</text>
<text x="195.3" y="244">Н.контр.</text>
<text x="269.7" y="244.6">Файл проекта:</text>
<text x="9.5" y="246.5" transform="rotate(-90 9.5 246.5)">Инв. № подл.</text>
<text x="195.6" y="248.4">Утв.</text>
<text x="239" y="248.1">Ревиз.</text>
<text x="254.9" y="248.4">1.0</text>
<text x="329.7" y="253.2">Формат А3</text>
</g>
<g font-size="1.8">
<text x="91.9" y="44.3" transform="rotate(-90 91.9 44.3)">+3V3</text>
<text x="226.9" y="45.3" transform="rotate(-90 226.9 45.3)">+5V</text>
<text x="66.1" y="52.7" transform="rotate(-90 66.1 52.7)">MASTER_RESET</text>
<text x="44.8" y="56.6">1</text>
<text x="48.1" y="60">BUTTON</text>
<text x="58.5" y="56.6">2</text>
<text x="190.8" y="55.9">MISO2</text>
<text x="191.1" y="58.5">SCK2</text>
<text x="203.5" y="56.1">1</text>
<text x="203.5" y="58.7">3</text>
<text x="217.2" y="56.1">2</text>
<text x="217.2" y="58.7">4</text>
<text x="221.7" y="58.5">MOSI2</text>
<text x="75.3" y="61.8">10n</text>
<text x="117" y="65.6">LED-GREEN</text>
<text x="203.5" y="61.2">5</text>
<text x="217.2" y="61.2">6</text>
<text x="59.2" y="71.2">LMX358ASA</text>
<text x="82.7" y="68.4" transform="rotate(-90 82.7 68.4)">+5V</text>
<text x="206.8" y="66.3">CONN-DIL6</text>
<text x="246.1" y="66.4">10K</text>
<text x="259.3" y="69.5">1N4148WS-7_1</text>
<text x="47.8" y="77.5">PWM13</text>
<text x="73.2" y="77.7">3</text>
<text x="78.7" y="73.2" transform="rotate(-90 78.7 73.2)">8</text>
<text x="98.4" y="74">1.0K</text>
<text x="113.1" y="72.7">1</text>
<text x="124.3" y="72.7">2</text>
<text x="58.3" y="81.3">10K</text>
<text x="73.2" y="82.8">2</text>
<text x="89.5" y="80.3">1</text>
<text x="98.7" y="83.9">1.0K</text>
<text x="113.1" y="82.7">1</text>
<text x="124.3" y="82.7">2</text>
<text x="78.7" y="89.5" transform="rotate(-90 78.7 89.5)">4</text>
<text x="118.2" y="86.7">LED-RED</text>
<text x="207.7" y="85.4" transform="rotate(-90 207.7 85.4)">3</text>
<text x="190" y="91.3">22pF</text>
<text x="196.6" y="95.5">1</text>
<text x="219.2" y="95.5">2</text>
<text x="223.7" y="91.3">22pF</text>
<text x="249.7" y="94.2">24</text>
<text x="255.5" y="95.4">RESET</text>
<text x="295.4" y="95.4">PB7</text>
<text x="302.5" y="94.2">21</text>
<text x="250.7" y="101.8">1</text>
<text x="250.7" y="99.3">2</text>
<text x="255.5" y="100.5">XTAL2</text>
<text x="295.4" y="98">PB6</text>
<text x="295.4" y="100.5">PB5</text>
<text x="302.5" y="96.8">20</text>
<text x="302.5" y="99.3">19</text>
<text x="302.5" y="101.8">18</text>
<text x="159.2" y="105" transform="rotate(-90 159.2 105)">USBVCCU2</text>
<text x="199.9" y="105.7">CSTCE16M0V53R0</text>
<text x="249.7" y="106.9">32</text>
<text x="255.5" y="103">XTAL1</text>
<text x="295.4" y="103">PB4</text>
<text x="295.4" y="105.6">PB3</text>
<text x="302.5" y="104.4">17</text>
<text x="302.5" y="106.9">16</text>
<text x="311.4" y="106.7">MOSI2</text>
<text x="311.6" y="104.2">MISO2</text>
<text x="207.5" y="113.3">1.0M</text>
<text x="250.7" y="112">4</text>
<text x="255.5" y="113.2">VCC</text>
<text x="255.5" y="108.1">AVCC</text>
<text x="295.4" y="108.1">PB2</text>
<text x="295.4" y="110.7">PB1</text>
<text x="295.4" y="113.2">PB0</text>
<text x="302.5" y="109.5">15</text>
<text x="302.5" y="112">14</text>
<text x="310.9" y="109.3">SCK2</text>
<text x="340.4" y="113.3">1.0K</text>
<text x="250.7" y="114.5">3</text>
<text x="255.5" y="115.7">GND</text>
<text x="295.3" y="117">PC7</text>
<text x="295.3" y="119.6">PC6</text>
<text x="302.5" y="115.8">22</text>
<text x="302.5" y="118.4">23</text>
<text x="311.9" y="118.1">ERASE_CMD</text>
<text x="350.5" y="115.6">MASTER_RESET</text>
<text x="143.4" y="124.8">MF-MSMF050-2 500mA</text>
<text x="295.3" y="122.3">PC5</text>
<text x="295.3" y="124.9">PC4</text>
<text x="302.5" y="121.1">25</text>
<text x="302.5" y="123.7">26</text>
<text x="337.6" y="121.7">1.0K</text>
<text x="345.4" y="123.5">USBVCC</text>
<text x="119.9" y="131" transform="rotate(-90 119.9 131)">3</text>
<text x="139.3" y="131" transform="rotate(-90 139.3 131)">4</text>
<text x="249.7" y="129.7">27</text>
<text x="255.5" y="130.9">UCAP</text>
<text x="295.3" y="131.1">PD7</text>
<text x="295.3" y="127.7">PC2</text>
<text x="302.5" y="129.9">13</text>
<text x="302.5" y="126.5">5</text>
<text x="322.1" y="128.3">10K</text>
<text x="357.4" y="127.7">+5V</text>
<text x="195.4" y="132.8">22</text>
<text x="249.7" y="132.2">31</text>
<text x="249.7" y="134.8">30</text>
<text x="249.7" y="137.3">29</text>
<text x="255.5" y="133.4">UVCC</text>
<text x="255.5" y="136">D-</text>
<text x="295.3" y="133.7">PD6</text>
<text x="295.3" y="136.2">PD5</text>
<text x="302.5" y="132.5">12</text>
<text x="302.5" y="135">11</text>
<text x="302.5" y="137.6">10</text>
<text x="348.8" y="135.6">1.0K</text>
<text x="80.5" y="140">VCC</text>
<text x="81.9" y="142.6">D+</text>
<text x="88" y="138.8">1</text>
<text x="88" y="141.4">3</text>
<text x="88" y="143.9">2</text>
<text x="141.5" y="139">PRTR5V0U2X</text>
<text x="195.4" y="141.7">22</text>
<text x="249.7" y="139.8">28</text>
<text x="255.5" y="138.5">D+</text>
<text x="255.5" y="141">UGND</text>
<text x="295.3" y="138.8">PD4</text>
<text x="295.3" y="141.3">PD3</text>
<text x="295.3" y="143.8">PD2</text>
<text x="302.5" y="140.1">9</text>
<text x="302.5" y="142.6">8</text>
<text x="324.4" y="139.7">2</text>
<text x="327.2" y="143">LED-GREEN</text>
<text x="335.5" y="139.7">1</text>
<text x="80.3" y="147.6">GND</text>
<text x="82.3" y="145.1">D-</text>
<text x="88" y="146.4">4</text>
<text x="182.4" y="149.2">10u</text>
<text x="206.9" y="148.1">100n</text>
<text x="221.2" y="148.6">100n</text>
<text x="235.6" y="148.6">1u</text>
<text x="295.3" y="146.1">PD1</text>
<text x="295.3" y="148.7">PD0</text>
<text x="302.5" y="144.9">7</text>
<text x="302.5" y="147.5">6</text>
<text x="348.3" y="146">1.0K</text>
<text x="48.7" y="151.6">AU-Y1007-R1</text>
<text x="120.1" y="153.9" transform="rotate(-90 120.1 153.9)">2</text>
<text x="136.9" y="153.9" transform="rotate(-90 136.9 153.9)">1</text>
<text x="260.9" y="155.7">ATMEGA16U2_AU</text>
<text x="324.4" y="150.1">2</text>
<text x="327.2" y="153.4">LED-RED</text>
<text x="335.5" y="150.1">1</text>
<text x="340.5" y="169.7" transform="rotate(-90 340.5 169.7)">1</text>
<text x="355.3" y="173.9">RX</text>
<text x="335.8" y="174.1">2</text>
<text x="346.9" y="174.1">4</text>
<text x="327.6" y="180.8">TX</text>
<text x="339.1" y="184.4">74LVC1G125DCKR3V3</text>
</g>
<text font-size="1.8" fill="#800000" x="144.1" y="120.8">0.5X0.5</text>
<text font-size="1.8" fill="#000080" x="211.3" y="230.4">Мосейчук А.В.</text>
</svg>
